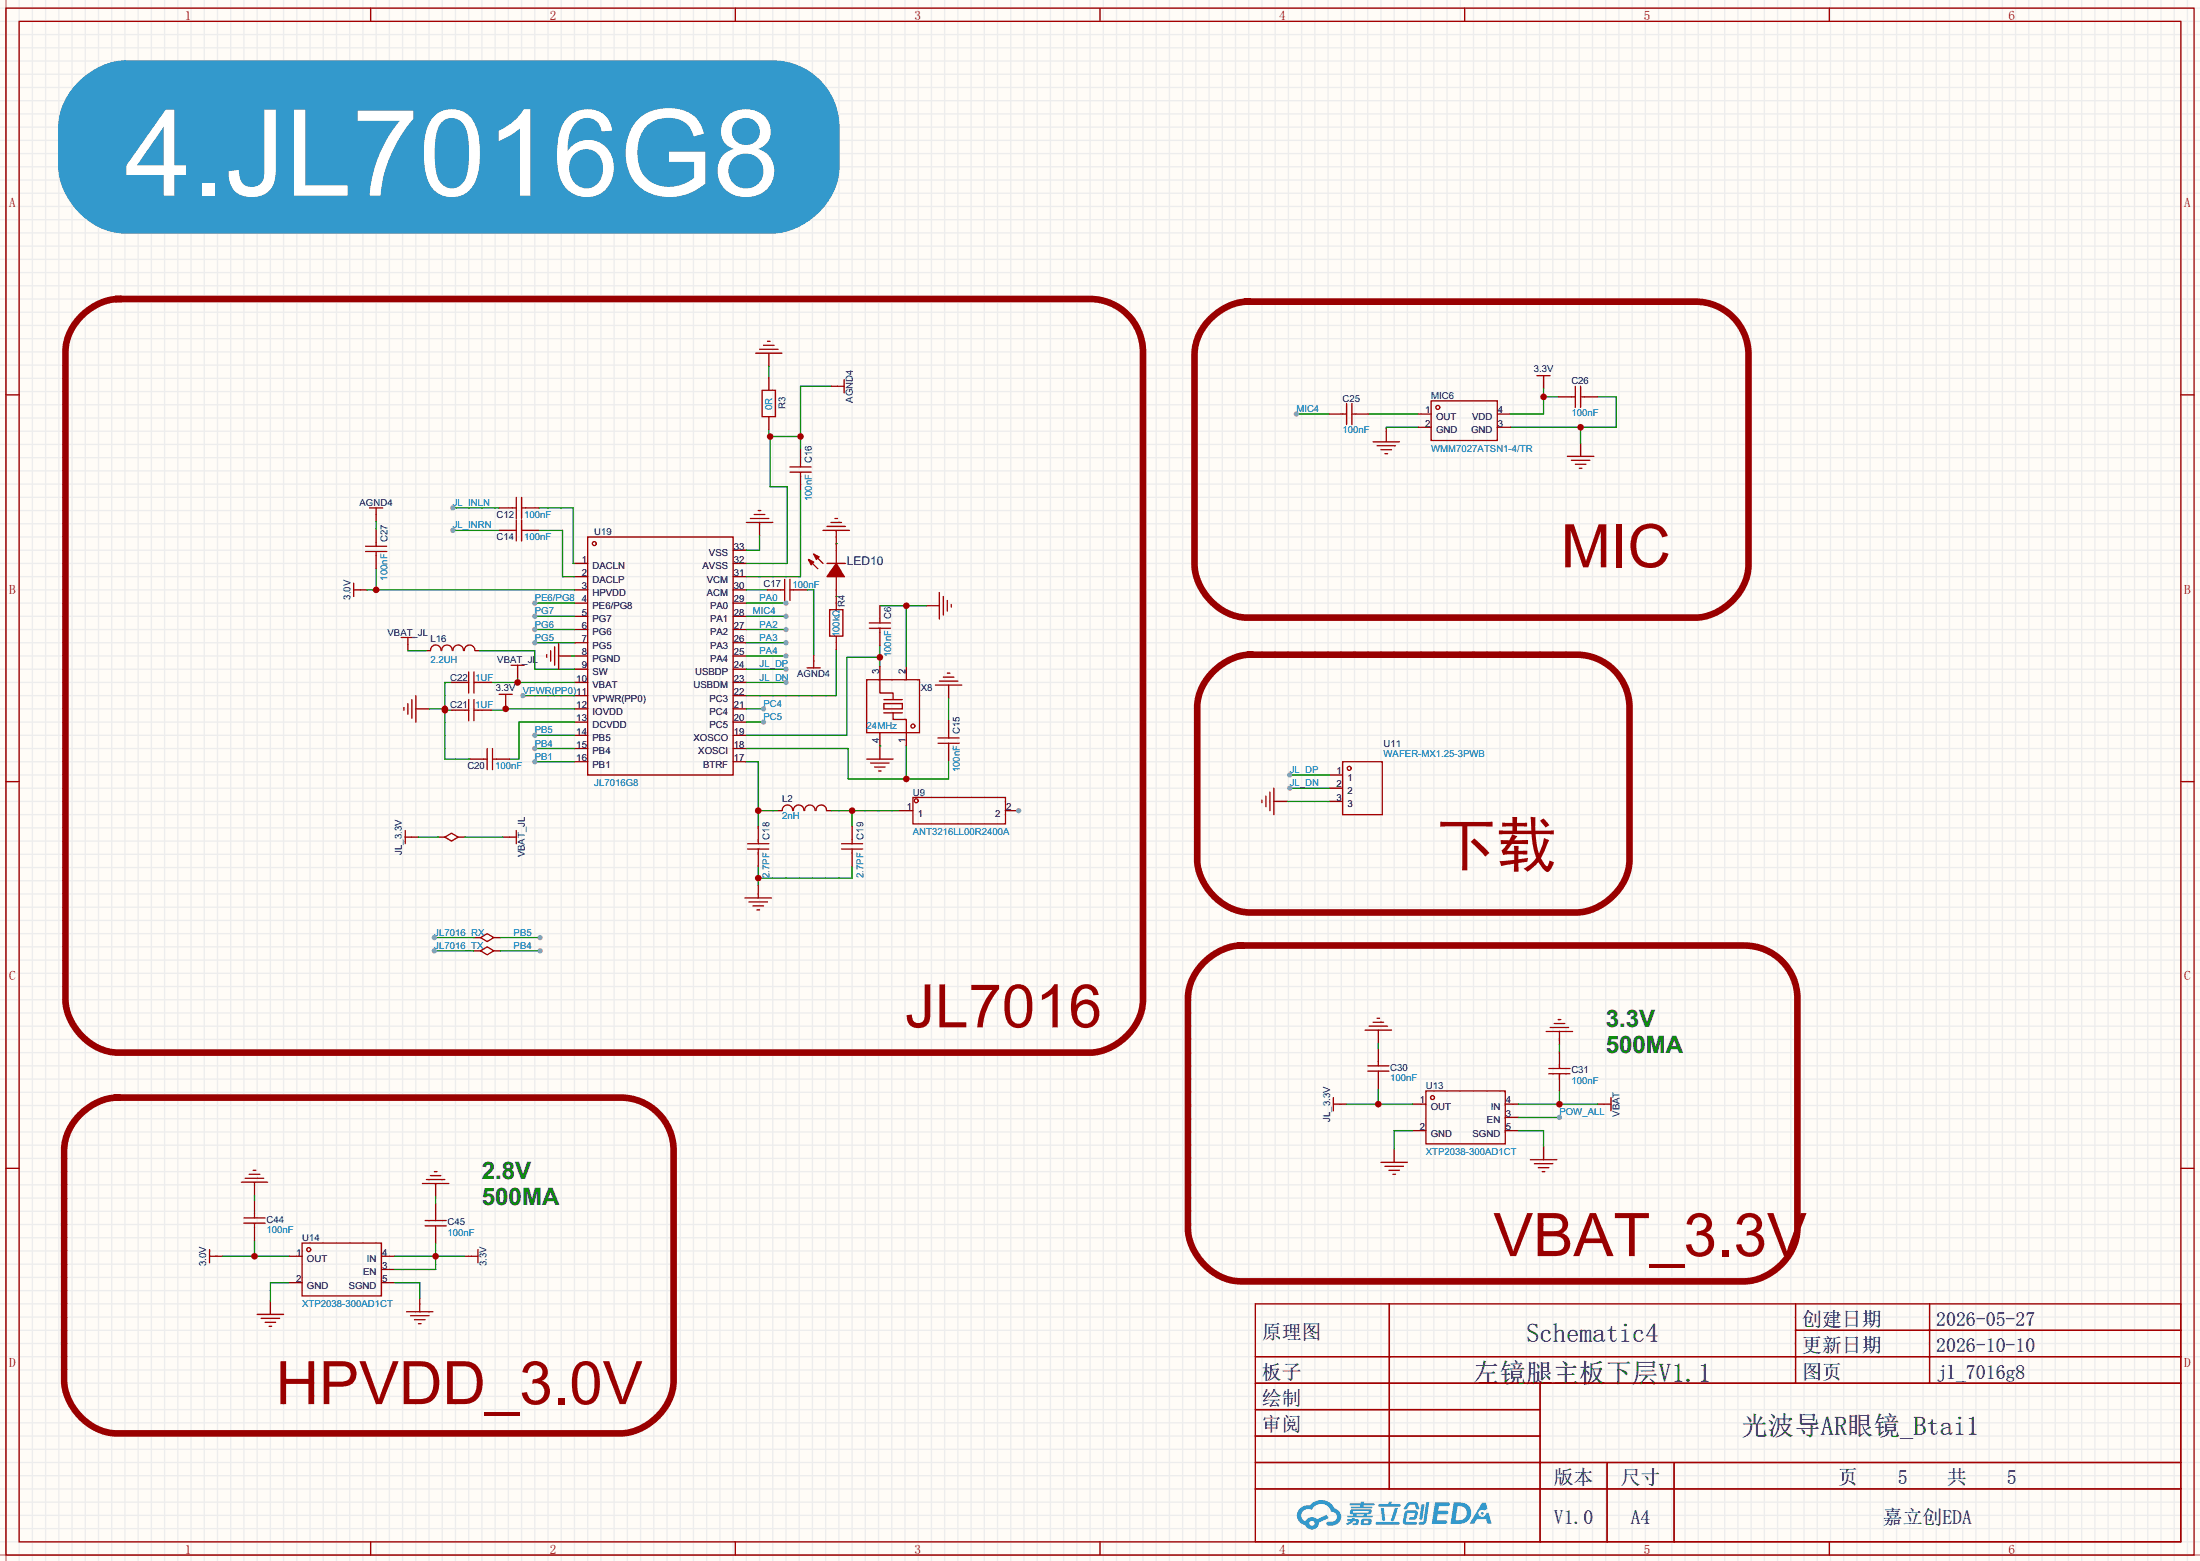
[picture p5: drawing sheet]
<svg xmlns="http://www.w3.org/2000/svg" width="423mm" height="300mm" viewBox="0 0 423 300" stroke-linecap="round" stroke-linejoin="round" font-family="sans-serif">
<path d="M0 0h422.7v299.9h-422.7z" fill="#fffcf7"/>
<g fill="none" stroke="#ededed" stroke-width=".25">
<path d="M0 1.6h422.7M0 4.1h422.7M0 6.6h422.7M0 9.2h422.7M0 11.7h422.7M0 14.3h422.7M0 16.8h422.7M0 19.3h422.7M1.1 0v299.9M3.7 0v299.9M6.2 0v299.9M8.8 0v299.9"/>
<path d="M11.3 0v299.9M13.8 0v299.9M16.4 0v299.9M18.9 0v299.9M21.5 0v299.9M24 0v299.9M26.5 0v299.9M29.1 0v299.9M31.6 0v299.9M34.2 0v299.9M36.7 0v299.9M39.2 0v299.9"/>
<path d="M41.8 0v299.9M44.3 0v299.9M46.9 0v299.9M49.4 0v299.9M51.9 0v299.9M54.5 0v299.9M57 0v299.9M59.6 0v299.9M62.1 0v299.9M64.6 0v299.9M67.2 0v299.9M69.7 0v299.9"/>
<path d="M72.3 0v299.9M74.8 0v299.9M77.3 0v299.9M79.9 0v299.9M82.4 0v299.9M85 0v299.9M87.5 0v299.9M90 0v299.9M92.6 0v299.9M95.1 0v299.9M97.7 0v299.9M100.2 0v299.9"/>
<path d="M102.7 0v299.9M105.3 0v299.9M107.8 0v299.9M110.4 0v299.9M112.9 0v299.9M115.4 0v299.9M118 0v299.9M120.5 0v299.9M123.1 0v299.9M125.6 0v299.9M128.1 0v299.9M130.7 0v299.9"/>
<path d="M133.2 0v299.9M135.8 0v299.9M138.3 0v299.9M140.8 0v299.9M143.4 0v299.9M145.9 0v299.9M148.5 0v299.9M151 0v299.9M153.5 0v299.9M156.1 0v299.9M158.6 0v299.9M161.2 0v299.9"/>
<path d="M163.7 0v299.9M166.2 0v299.9M168.8 0v299.9M171.3 0v299.9M173.9 0v299.9M176.4 0v299.9M178.9 0v299.9M181.5 0v299.9M184 0v299.9M186.6 0v299.9M189.1 0v299.9M191.6 0v299.9"/>
<path d="M194.2 0v299.9M196.7 0v299.9M199.3 0v299.9M201.8 0v299.9M204.3 0v299.9M206.9 0v299.9M209.4 0v299.9M212 0v299.9M214.5 0v299.9M217 0v299.9M219.6 0v299.9M222.1 0v299.9"/>
<path d="M224.7 0v299.9M227.2 0v299.9M229.7 0v299.9M232.3 0v299.9M234.8 0v299.9M237.4 0v299.9M239.9 0v299.9M242.4 0v299.9M245 0v299.9M247.5 0v299.9M250.1 0v299.9M252.6 0v299.9"/>
<path d="M255.1 0v299.9M257.7 0v299.9M260.2 0v299.9M262.8 0v299.9M265.3 0v299.9M267.8 0v299.9M270.4 0v299.9M272.9 0v299.9M275.5 0v299.9M278 0v299.9M280.5 0v299.9M283.1 0v299.9"/>
<path d="M285.6 0v299.9M288.2 0v299.9M290.7 0v299.9M293.2 0v299.9M295.8 0v299.9M298.3 0v299.9M300.9 0v299.9M303.4 0v299.9M305.9 0v299.9M308.5 0v299.9M311 0v299.9M313.6 0v299.9"/>
<path d="M316.1 0v299.9M318.6 0v299.9M321.2 0v299.9M323.7 0v299.9M326.3 0v299.9M328.8 0v299.9M331.3 0v299.9M333.9 0v299.9M336.4 0v299.9M339 0v299.9M341.5 0v299.9M344 0v299.9"/>
<path d="M346.6 0v299.9M349.1 0v299.9M351.7 0v299.9M354.2 0v299.9M356.7 0v299.9M359.3 0v299.9M361.8 0v299.9M364.4 0v299.9M366.9 0v299.9M369.4 0v299.9M372 0v299.9M374.5 0v299.9"/>
<path d="M377.1 0v299.9M379.6 0v299.9M382.1 0v299.9M384.7 0v299.9M387.2 0v299.9M389.8 0v299.9M392.3 0v299.9M394.8 0v299.9M397.4 0v299.9M399.9 0v299.9M402.5 0v299.9M405 0v299.9"/>
<path d="M407.5 0v299.9M410.1 0v299.9M412.6 0v299.9M415.2 0v299.9M417.7 0v299.9M420.2 0v299.9M0 21.9h422.7M0 24.4h422.7M0 27h422.7M0 29.5h422.7M0 32h422.7M0 34.6h422.7"/>
<path d="M0 37.1h422.7M0 39.7h422.7M0 42.2h422.7M0 44.7h422.7M0 47.3h422.7M0 49.8h422.7M0 52.4h422.7M0 54.9h422.7M0 57.4h422.7M0 60h422.7M0 62.5h422.7M0 65.1h422.7"/>
<path d="M0 67.6h422.7M0 70.1h422.7M0 72.7h422.7M0 75.2h422.7M0 77.8h422.7M0 80.3h422.7M0 82.8h422.7M0 85.4h422.7M0 87.9h422.7M0 90.5h422.7M0 93h422.7M0 95.5h422.7"/>
<path d="M0 98.1h422.7M0 100.6h422.7M0 103.2h422.7M0 105.7h422.7M0 108.2h422.7M0 110.8h422.7M0 113.3h422.7M0 115.9h422.7M0 118.4h422.7M0 120.9h422.7M0 123.5h422.7M0 126h422.7"/>
<path d="M0 128.6h422.7M0 131.1h422.7M0 133.6h422.7M0 136.2h422.7M0 138.7h422.7M0 141.3h422.7M0 143.8h422.7M0 146.3h422.7M0 148.9h422.7M0 151.4h422.7M0 154h422.7M0 156.5h422.7"/>
<path d="M0 159h422.7M0 161.6h422.7M0 164.1h422.7M0 166.7h422.7M0 169.2h422.7M0 171.7h422.7M0 174.3h422.7M0 176.8h422.7M0 179.4h422.7M0 181.9h422.7M0 184.4h422.7M0 187h422.7"/>
<path d="M0 189.5h422.7M0 192.1h422.7M0 194.6h422.7M0 197.1h422.7M0 199.7h422.7M0 202.2h422.7M0 204.8h422.7M0 207.3h422.7M0 209.8h422.7M0 212.4h422.7M0 214.9h422.7M0 217.5h422.7"/>
<path d="M0 220h422.7M0 222.5h422.7M0 225.1h422.7M0 227.6h422.7M0 230.2h422.7M0 232.7h422.7M0 235.2h422.7M0 237.8h422.7M0 240.3h422.7M0 242.9h422.7M0 245.4h422.7M0 247.9h422.7"/>
<path d="M0 250.5h422.7M0 253h422.7M0 255.6h422.7M0 258.1h422.7M0 260.6h422.7M0 263.2h422.7M0 265.7h422.7M0 268.3h422.7M0 270.8h422.7M0 273.3h422.7M0 275.9h422.7M0 278.4h422.7"/>
<path d="M0 281h422.7M0 283.5h422.7M0 286h422.7M0 288.6h422.7M0 291.1h422.7M0 293.7h422.7M0 296.2h422.7M0 298.7h422.7"/>
</g>
<path d="M1.1 0v299.9M0 298.7h422.7" fill="none" stroke="#999" stroke-width=".25"/>
<g fill="none" stroke="#a10000" stroke-width=".25">
<path d="M1.1 1.6h420.4v297.1h-420.4zM3.7 4.1h415.3v292.1h-415.3zM71.2 1.6v2.5M141.3 1.6v2.5M211.3 1.6v2.5M281.4 1.6v2.5M351.5 1.6v2.5M1.1 75.9h2.6M419 75.9h2.5M1.1 150.2h2.6M419 150.2h2.5M1.1 224.4h2.6"/>
<path d="M419 224.4h2.5M241.2 250.5h177.8v45.7h-177.8zM266.9 250.5v35.5M345 250.5v15.2M345 255.6h74M370.7 250.5v15.2M241.2 260.6h177.8M241.2 265.7h177.8M241.2 270.8h54.7M241.2 275.9h54.7M295.9 265.7v30.5M71.2 296.2v2.5"/>
<path d="M141.3 296.2v2.5M211.3 296.2v2.5M241.2 281h177.8M241.2 286h177.8M281.4 296.2v2.5M308.8 281v15.2M321.6 281v15.2M351.5 296.2v2.5"/>
</g>
<g fill="#5487ff">
<path d="M275.7 288.6h1.6a1.34 1.34 0 0 1 1.2 .2 .37 .37 0 0 1-.3 .6h-1.7l-.2 .8h1.6a.37 .37 0 0 1 .4 .4 .37 .37 0 0 1-.4 .3h-1.7l-.2 1.1h1.4a.48 .48 0 0 1 .6 .4v.2l-.3 .2h-2.6z"/>
<path d="M284.7 288.7h.7l.4 1.2-.6 .3a.72 .72 0 0 0-1.1 .2 .72 .72 0 0 0 .3 1 .72 .72 0 0 0 1-.4l.1-.2 .5-.2 .6 2.1h-.8l-.3-.8h-1.8l-.5 .8h-.9z"/>
<path d="M273.1 289h.6l-.4 2.7a.31 .31 0 0 1-.3 .3 .31 .31 0 0 1-.3-.3z"/>
<path d="M274 288.6h.6l-.5 3.7a.97 .97 0 0 1-1.6 .5l.2-.4h.6l.2-.2z"/>
<path d="M270.3 288.8l.5-.2h1.2l.4 .4 .3 .8-.6 .2-.3-.9h-.8l-.2 .1-.6 .8-.5-.1z"/>
<path d="M269.9 290.4l.5-.3h1.4a.69 .69 0 0 1 .6 .5 .69 .69 0 0 1-.1 .7 .74 .74 0 0 1-.8 .7h-.6a.27 .27 0 0 1-.2-.3 .27 .27 0 0 1 .3-.3h.6l.2-.7h-1.4l-.3 1.6 1.9 .1a.28 .28 0 0 1 .2 .3 .28 .28 0 0 1-.3 .2h-1.9l-.4-.3-.1-.4z"/>
<path d="M264.3 292.4h4.3a.28 .28 0 0 1 .3 .3 .28 .28 0 0 1-.3 .2h-4.2l-.1-.1z"/>
<path d="M268 289.7h.6l-.8 2.4a.3 .3 0 0 1-.4 .2 .3 .3 0 0 1-.2-.3z"/>
<path d="M265.3 289.7h.6l.2 2.2-.2 .3-.4-.2z"/>
<path d="M264.8 288.9h1.9l.2-.5h.5l-.1 .5h1.5a.27 .27 0 0 1 .3 .3 .27 .27 0 0 1-.3 .3h-3.9l-.1-.2z"/>
<path d="M258.9 291.8h.7l.1-.1 .6-.1-.1 .2 .8 .1 .1 .3-.2 .6-1.1 .2v-.4l.7-.1v-.2l-.5-.1-.5 .5-.8 .3-.1-.4 .8-.3h-.6z"/>
<path d="M259.3 288.8h2.1l.1-.3h.6l-.1 .3h1.9l.2 .2-.2 .2h-1.9l-.1 .2h1.6l.2 .2-.2 .2h-3.9l-.1-.4h1.8v-.2h-1.9l-.1-.1z"/>
<path d="M279.3 288.6l-.6 4.2h1.4a2.14 2.14 0 0 0 2.6-2.2 2.14 2.14 0 0 0-2.7-2zM280 289.3a1.37 1.37 0 0 1 1.8 1.2 1.37 1.37 0 0 1-1.5 1.5h-.7z"/>
<path d="M259.4 290.1l-.1 .7 .6 .1 .1 .2h-1.2l.1 .4h4.6l.2-.1-.2-.3h-.9l.1-.2a.6 .6 0 0 0 .7-.2 .6 .6 0 0 0 0-.7l-3.6-.1zM260 290.3l2.9 .1-.1 .2h-2.8zM260.6 290.9h1.4l-.1 .2h-1.2z"/>
<path d="M261.6 291.9a.9 .9 0 0 0-.1 1 2.48 2.48 0 0 0 1.9-.1 .84 .84 0 0 0 0-1h-1.4zM262.1 292.2l.7-.1 .1 .4-.2 .1h-.7z"/>
<path d="M249.8 289.7a1.91 1.91 0 0 0-.6 2 1.91 1.91 0 0 0 1.6 1.3 1.35 1.35 0 0 0 1.5 .9 1.35 1.35 0 0 0 1.1-1.4l1.9-.9-.5-.6-1.8 .9a1.41 1.41 0 0 0-2.2 .3 1.25 1.25 0 0 1-.6-1.7 1.25 1.25 0 0 1 1.8-.4 1.97 1.97 0 0 1 2-1.2 1.97 1.97 0 0 1 1.7 1.5 .96 .96 0 0 1 1.1 .9 .96 .96 0 0 1-.9 1h-.6a.39 .39 0 0 0-.5 .4 .39 .39 0 0 0 .4 .4 1.87 1.87 0 0 0 1.9-.5 1.87 1.87 0 0 0 .3-2.1l-.6-.6-.4-.1a2.86 2.86 0 0 0-4.8-.6h-.3a2.27 2.27 0 0 0-1.5 .5zM251.6 292.7a.49 .49 0 0 1 .9 0 .49 .49 0 0 1-.9 0z"/>
<circle cx="284.8" cy="290.7" r=".27"/>
</g>
<g fill="none" stroke="#a10000" stroke-width=".25">
<path d="M112.9 103.2h27.9v45.7h-27.9zM143.1 172.5h5.1M143.9 173.3h3.5M144.7 174h2M145.4 174.8h.5M273.9 209.6h15.3v10.1h-15.3zM58 238.8h15.3v10.2h-15.3z"/>
<circle cx="114.2" cy="104.4" r=".38"/>
<circle cx="275.2" cy="210.9" r=".38"/>
<circle cx="59.3" cy="240.1" r=".38"/>
</g>
<g fill="none" stroke="#870000" stroke-width=".25">
<path d="M110.4 108.2h2.5M110.4 110.8h2.5M110.4 113.3h2.5M110.4 115.9h2.5M110.4 118.4h2.5M140.8 108.2h2.6M140.8 110.8h2.6M140.8 113.3h2.6M140.8 115.9h2.6M140.8 118.4h2.6M140.8 105.7h2.6M110.4 120.9h2.5"/>
<path d="M110.4 123.5h2.5M110.4 126h2.5M110.4 128.6h2.5M110.4 131.1h2.5M110.4 133.6h2.5M110.4 136.2h2.5M110.4 138.7h2.5M140.8 120.9h2.6M140.8 123.5h2.6M140.8 126h2.6M140.8 128.6h2.6M140.8 131.1h2.6"/>
<path d="M140.8 133.6h2.6M140.8 136.2h2.6M140.8 138.7h2.6M110.4 141.3h2.5M110.4 143.8h2.5M110.4 146.3h2.5M140.8 141.3h2.6M140.8 143.8h2.6M140.8 146.3h2.6M145.7 170v2.5M271.4 212.1h2.5M271.4 217.2h2.5"/>
<path d="M289.2 212.1h2.5M289.2 217.2h2.5M289.2 214.7h2.5M55.5 241.3h2.5M55.5 246.4h2.5M73.3 241.3h2.5M73.3 246.4h2.5M73.3 243.9h2.5"/>
</g>
<path d="M143.4 146.3h2.3v12.5M145.7 155.7h3.8" fill="none" stroke="#008700" stroke-width=".25"/>
<circle cx="145.7" cy="155.7" r=".63" fill="#c00"/>
<path d="M145.7 166.4v3.6M163.7 166.4v2.3h-18" fill="none" stroke="#008700" stroke-width=".25"/>
<circle cx="145.7" cy="168.7" r=".63" fill="#c00"/>
<path d="M159.6 155.7h13.2M163.7 155.7v3.1" fill="none" stroke="#008700" stroke-width=".25"/>
<circle cx="163.7" cy="155.7" r=".63" fill="#c00"/>
<path d="M177.9 116.4h2.6M169 143.3v2.5" fill="none" stroke="#870000" stroke-width=".25"/>
<path d="M180.5 113.8v5.1M181.2 114.6v3.5M182 115.4v2M182.8 116.1v.5M166.5 145.8h5.1M167.3 146.6h3.5M168 147.4h2.1M168.8 148.1h.5" fill="none" stroke="#a10000" stroke-width=".25"/>
<path d="M143.4 143.8h19.5v5.8h19.3v-3.5M174.1 143.3v6.3" fill="none" stroke="#008700" stroke-width=".25"/>
<circle cx="174.1" cy="149.6" r=".63" fill="#c00"/>
<path d="M169 124v4.1M169 126.3h-6.3v15h-19.3" fill="none" stroke="#008700" stroke-width=".25"/>
<circle cx="169" cy="126.3" r=".63" fill="#c00"/>
<path d="M169 128.1v2.5M174.1 128.1v2.5M169 140.8v2.5M174.1 140.8v2.5" fill="none" stroke="#870000" stroke-width=".25"/>
<g fill="none" stroke="#a10000" stroke-width=".25">
<path d="M166.5 130.6h10.2v10.2h-10.2zM169 130.6v2.5h2.6v1.3M169.8 135.2h3.6v1h-3.6zM169.8 136.9h3.6M169.8 134.4h3.6M171.6 136.9v1.3h2.5v2.6"/>
<circle cx="175.4" cy="139.5" r=".38"/>
</g>
<path d="M169 116.4h8.9M174.1 116.4v11.7M169 143.3h.1" fill="none" stroke="#008700" stroke-width=".25"/>
<circle cx="174.1" cy="116.4" r=".63" fill="#c00"/>
<path d="M79.9 136.2h2.5M97.2 134.7v1.2M99.4 129.1v1.2M96.6 160.8h1.3" fill="none" stroke="#870000" stroke-width=".25"/>
<path d="M77.6 135.9v.5M78.4 135.2v2M79.1 134.4v3.6M79.9 133.6v5.1M95.9 133.4h2.5M97.2 133.4v1.3M98.2 127.8h2.5M99.4 127.8v1.3M99.2 159.6v2.5M97.9 160.8h1.3" fill="none" stroke="#a10000" stroke-width=".25"/>
<path d="M97.2 135.9v.5h-2.8M97.2 136.2h13.2" fill="none" stroke="#008700" stroke-width=".25"/>
<circle cx="97.2" cy="136.2" r=".63" fill="#c00"/>
<path d="M82.4 136.2h3.1M85.5 136.4h1.2M86.7 131.1h-1.2v14.7h4.8" fill="none" stroke="#008700" stroke-width=".25"/>
<g fill="#c00">
<circle cx="85.5" cy="136.4" r=".63"/>
<circle cx="85.5" cy="136.2" r=".63"/>
</g>
<path d="M307 212.1h1.2M89.3 241.3h1.3" fill="none" stroke="#870000" stroke-width=".25"/>
<path d="M308.2 212.1h1.3M309.5 210.9v2.5M90.6 241.3h1.2M91.8 240.1v2.5" fill="none" stroke="#a10000" stroke-width=".25"/>
<path d="M94.4 131.1h16M99.4 130.3v.8" fill="none" stroke="#008700" stroke-width=".25"/>
<circle cx="99.4" cy="131.1" r=".63" fill="#c00"/>
<path d="M87 97.6h8.9M103.5 97.6h6.6v10.6h.3M103.5 101.9h4.6v8.9h2.3" fill="none" stroke="#008700" stroke-width=".25"/>
<circle cx="87" cy="97.6" r=".51" fill="#999"/>
<path d="M160.7 101.9v6.3M160.7 110.8v3.8" fill="none" stroke="#870000" stroke-width=".25"/>
<path d="M160.4 99.6h.5M158.1 101.9h5.1M158.9 101.1h3.5M158.9 108.2h3.5M159.6 100.4h2.1" fill="none" stroke="#a10000" stroke-width=".25"/>
<g fill="#f00" stroke="#a10000" stroke-width=".25">
<path d="M160.7 108.2l1.5 2.6h-3.3z"/>
<path d="M155.3 107.5l1 .5-.5 .5z"/>
<path d="M156.3 106.5l1.1 .5-.6 .5z"/>
</g>
<path d="M156.1 108.2l1 1.1M157.1 107.2l1 1" fill="none" stroke="#a10000" stroke-width=".25"/>
<path d="M160.7 104.4h.1M143.4 131.1h7.6M160.7 124.8v8.8h-17.3" fill="none" stroke="#008700" stroke-width=".25"/>
<circle cx="151" cy="131.1" r=".51" fill="#999"/>
<path d="M143.4 128.6h7.6" fill="none" stroke="#008700" stroke-width=".25"/>
<circle cx="151" cy="128.6" r=".51" fill="#999"/>
<path d="M102.7 141.3h7.7" fill="none" stroke="#008700" stroke-width=".25"/>
<circle cx="102.7" cy="141.3" r=".51" fill="#999"/>
<path d="M102.7 143.8h7.7" fill="none" stroke="#008700" stroke-width=".25"/>
<circle cx="102.7" cy="143.8" r=".51" fill="#999"/>
<path d="M78.4 123.7v1.3M81.9 125h.8M91.3 125h.8M107.3 126h2.6" fill="none" stroke="#870000" stroke-width=".25"/>
<path d="M77.1 122.5h2.5M78.4 122.5v1.2M82.7 125a1.01 1.01 0 0 1 1-1.1 1.01 1.01 0 0 1 1 1.1M84.9 125a1.01 1.01 0 0 1 1-1.1 1.01 1.01 0 0 1 1 1.1M87 125a1.01 1.01 0 0 1 1-1.1 1.01 1.01 0 0 1 1 1.1M89.2 125a1.01 1.01 0 0 1 1-1.1 1.01 1.01 0 0 1 1 1.1M105 125.8v.5M105.8 125v2M106.6 124.2v3.6M107.3 123.5v5.1" fill="none" stroke="#a10000" stroke-width=".25"/>
<path d="M159.6 74.2h-5.8v12.2M147.7 82.6v1.3h6.1M148 83.9v9.6h3.3v14.7h-7.9M78.4 125h3.5M92.1 125h10.6v3.6h7.7M109.9 126h.5" fill="none" stroke="#008700" stroke-width=".25"/>
<path d="M15.5 60.9a10.8 10.8 0 0 1 7.2-3.5h186.7a10.2 10.2 0 0 1 10.2 10.2v124.5a10.9 10.9 0 0 1-10.2 10.1h-186.7a10.9 10.9 0 0 1-10.1-10.1v-124.5a9.8 9.8 0 0 1 2.9-6.7zM232.4 61.4a10.8 10.8 0 0 1 7.2-3.4h86.2a10.2 10.2 0 0 1 10.1 10.1v40.4a10.9 10.9 0 0 1-10.1 10.2h-86.2a10.9 10.9 0 0 1-10.1-10.2v-40.4a9.8 9.8 0 0 1 2.9-6.7zM232.9 129.2a10.8 10.8 0 0 1 7.3-3.4h62.7a10.2 10.2 0 0 1 10.2 10.1v29.2a10.9 10.9 0 0 1-10.2 10.2h-62.7a10.9 10.9 0 0 1-10.2-10.2v-29.2a9.8 9.8 0 0 1 2.9-6.7zM231.1 185.1a10.8 10.8 0 0 1 7.3-3.5h96.8a10.2 10.2 0 0 1 10.1 10.2v44.2a10.9 10.9 0 0 1-10.1 10.2h-96.8a10.9 10.9 0 0 1-10.2-10.2v-44.2a9.8 9.8 0 0 1 2.9-6.7zM15.2 214.3a10.8 10.8 0 0 1 7.3-3.4h96.8a10.2 10.2 0 0 1 10.1 10.1v44.2a10.9 10.9 0 0 1-10.1 10.2h-96.8a10.9 10.9 0 0 1-10.2-10.2v-44.2a9.8 9.8 0 0 1 2.9-6.7z" fill="none" stroke="#900" stroke-width="1.3"/>
<g fill="#c00">
<circle cx="153.8" cy="83.9" r=".63"/>
<circle cx="148" cy="83.9" r=".63"/>
</g>
<path d="M147.7 67.9v2.5M159.6 74.2h1.3M72.3 98.8v1.3M145.9 100.4v2.5M156.3 125.8v1.2" fill="none" stroke="#870000" stroke-width=".25"/>
<g fill="none" stroke="#a10000" stroke-width=".25">
<path d="M145.2 67.9h5M145.9 67.1h3.6M146.7 66.3h2M147.4 65.6h.6M160.9 74.2h1.3M162.2 72.9v2.6M71 97.6h2.5M72.3 97.6v1.2M144.1 99.6h3.6M144.9 98.8h2M145.7 98.1h.5M143.4 100.4h5.1"/>
<path d="M155.1 128.3h2.5M156.3 127v1.3"/>
</g>
<path d="M147.7 70.4v2M153.8 94v16.8h-10.4M143.4 113.3h4M145.9 102.9v2.8h-2.5M155.1 113.3h1.2v12.5M110.4 138.7h-10.7v7.1h-1.8M143.4 138.7h3.3" fill="none" stroke="#008700" stroke-width=".25"/>
<circle cx="146.7" cy="138.7" r=".51" fill="#999"/>
<path d="M143.4 136.2h3.3" fill="none" stroke="#008700" stroke-width=".25"/>
<circle cx="146.7" cy="136.2" r=".51" fill="#999"/>
<path d="M69.2 113.3h1.3M79.1 160.8h1.3M257.4 212.1h1.3M41.5 241.3h1.3" fill="none" stroke="#870000" stroke-width=".25"/>
<path d="M67.9 112.1v2.5M67.9 113.3h1.3M77.9 159.6v2.5M77.9 160.8h1.2M256.2 210.9v2.5M256.2 212.1h1.2M40.3 240.1v2.5M40.3 241.3h1.2" fill="none" stroke="#a10000" stroke-width=".25"/>
<path d="M70.5 113.3h39.9M72.3 109.3v4" fill="none" stroke="#008700" stroke-width=".25"/>
<circle cx="72.3" cy="113.3" r=".63" fill="#c00"/>
<path d="M87 101.9h8.9" fill="none" stroke="#008700" stroke-width=".25"/>
<circle cx="87" cy="101.9" r=".51" fill="#999"/>
<path d="M303.7 85.1v2.6" fill="none" stroke="#870000" stroke-width=".25"/>
<path d="M301.1 87.7h5.1M301.9 88.4h3.5M302.6 89.2h2.1M303.4 90h.5" fill="none" stroke="#a10000" stroke-width=".25"/>
<path d="M307 76.2h3.5v5.9h-20.3M303.7 82.1v3" fill="none" stroke="#008700" stroke-width=".25"/>
<circle cx="303.7" cy="82.1" r=".63" fill="#c00"/>
<path d="M272.4 79.5h2.6M287.7 79.5h2.5M296.5 73.4v1.3M266.3 82.3v2.6M272.4 82.1h2.6M287.7 82.1h2.5" fill="none" stroke="#870000" stroke-width=".25"/>
<g fill="none" stroke="#a10000" stroke-width=".25">
<path d="M275 77h12.7v7.6h-12.7zM295.3 72.2h2.5M296.5 72.2v1.2M263.8 84.9h5.1M264.5 85.6h3.6M265.3 86.4h2M266.1 87.2h.5"/>
<circle cx="276.2" cy="78.3" r=".38"/>
</g>
<path d="M272.4 82.1h-6.1v.2M143.4 118.4h7.6" fill="none" stroke="#008700" stroke-width=".25"/>
<circle cx="151" cy="118.4" r=".51" fill="#999"/>
<path d="M296.5 74.7v4.8h-6.3M296.5 76.2h2.8" fill="none" stroke="#008700" stroke-width=".25"/>
<circle cx="296.5" cy="76.2" r=".63" fill="#c00"/>
<path d="M249 79.5h6.4" fill="none" stroke="#008700" stroke-width=".25"/>
<circle cx="249" cy="79.5" r=".51" fill="#999"/>
<path d="M263 79.5h9.4M102.7 115.9h7.7" fill="none" stroke="#008700" stroke-width=".25"/>
<circle cx="102.7" cy="115.9" r=".51" fill="#999"/>
<path d="M102.7 118.4h7.7" fill="none" stroke="#008700" stroke-width=".25"/>
<circle cx="102.7" cy="118.4" r=".51" fill="#999"/>
<path d="M102.7 120.9h7.7" fill="none" stroke="#008700" stroke-width=".25"/>
<circle cx="102.7" cy="120.9" r=".51" fill="#999"/>
<path d="M102.7 123.5h7.7" fill="none" stroke="#008700" stroke-width=".25"/>
<circle cx="102.7" cy="123.5" r=".51" fill="#999"/>
<path d="M100.5 133.6h9.9" fill="none" stroke="#008700" stroke-width=".25"/>
<circle cx="100.5" cy="133.6" r=".51" fill="#999"/>
<path d="M102.7 146.3h7.7" fill="none" stroke="#008700" stroke-width=".25"/>
<circle cx="102.7" cy="146.3" r=".51" fill="#999"/>
<path d="M143.4 120.9h7.6" fill="none" stroke="#008700" stroke-width=".25"/>
<circle cx="151" cy="120.9" r=".51" fill="#999"/>
<path d="M143.4 123.5h7.6" fill="none" stroke="#008700" stroke-width=".25"/>
<circle cx="151" cy="123.5" r=".51" fill="#999"/>
<path d="M143.4 126h7.6" fill="none" stroke="#008700" stroke-width=".25"/>
<circle cx="151" cy="126" r=".51" fill="#999"/>
<path d="M182.2 131.6v2.6M267.8 220.8v2.5M296.5 220.3v2.5M51.9 250v2.5M80.6 249.5v2.5" fill="none" stroke="#870000" stroke-width=".25"/>
<g fill="none" stroke="#a10000" stroke-width=".25">
<path d="M179.7 131.6h5.1M180.5 130.8h3.5M181.2 130.1h2.1M182 129.3h.5M265.3 223.3h5.1M266.1 224.1h3.5M266.8 224.8h2.1M267.6 225.6h.5M294 222.8h5.1M294.8 223.6h3.5M295.5 224.3h2.1M296.3 225.1h.5"/>
<path d="M49.4 252.5h5.1M50.2 253.3h3.5M50.9 254h2.1M51.7 254.8h.5M78.1 252h5.1M78.9 252.8h3.5M79.6 253.5h2.1M80.4 254.3h.5"/>
</g>
<path d="M182.2 134.2v4.3M271.4 217.2h-3.6v3.6M291.7 217.2h4.8v3.1M83.7 238.8v5.1h-7.9M55.5 246.4h-3.6v3.6M75.8 246.4h4.8v3.1M75.8 241.3h13.5" fill="none" stroke="#008700" stroke-width=".25"/>
<circle cx="83.7" cy="241.3" r=".63" fill="#c00"/>
<path d="M291.7 214.7h7.9" fill="none" stroke="#008700" stroke-width=".25"/>
<circle cx="299.6" cy="214.7" r=".51" fill="#999"/>
<path d="M291.7 212.1h15.3M299.6 209.6v2.5" fill="none" stroke="#008700" stroke-width=".25"/>
<circle cx="299.6" cy="212.1" r=".63" fill="#c00"/>
<path d="M258.7 212.1h12.7M264.8 209.1v3" fill="none" stroke="#008700" stroke-width=".25"/>
<circle cx="264.8" cy="212.1" r=".63" fill="#c00"/>
<path d="M48.9 238.3v3M42.8 241.3h12.7" fill="none" stroke="#008700" stroke-width=".25"/>
<circle cx="48.9" cy="241.3" r=".63" fill="#c00"/>
<g fill="none" stroke="#a10000" stroke-width=".25">
<path d="M262.3 197.9h5M263 197.1h3.6M263.8 196.4h2M264.5 195.6h.5M297.1 198.2h5M297.8 197.4h3.6M298.6 196.6h2M299.3 195.9h.5M262.8 205.8h4M262.8 204.8h4M264.8 204v.8M264.8 205.8v.7"/>
<path d="M297.6 206.3h4M297.6 205.3h4M299.6 204.5v.8M299.6 206.3v.7M46.4 227.1h5M46.9 235h4M46.9 234h4M47.1 226.4h3.6M47.9 225.6h2M48.6 224.8h.5M48.9 233.2v.8M48.9 235v.8"/>
<path d="M81.2 227.4h5M81.7 235.5h4M81.7 234.5h4M81.9 226.6h3.6M82.7 225.8h2M83.4 225.1h.5M83.7 233.7v.8M83.7 235.5v.8"/>
</g>
<path d="M264.8 197.9v2.5M299.6 198.2v2.5M264.8 201.5v2.5M264.8 206.5v2.6M299.6 202v2.5M299.6 207v2.6M48.9 227.1v2.6M48.9 230.7v2.5M48.9 235.8v2.5M83.7 227.4v2.5M83.7 231.2v2.5M83.7 236.3v2.5" fill="none" stroke="#870000" stroke-width=".25"/>
<path d="M143.4 115.9h7.6M264.8 200.4v1.1M299.6 200.7v1.3M48.9 229.7v1M83.7 229.9v1.3" fill="none" stroke="#008700" stroke-width=".25"/>
<circle cx="151" cy="115.9" r=".51" fill="#999"/>
<path d="M15.5 15.4a13.2 13.2 0 0 1 8.5-3.7h124.5a12.7 12.7 0 0 1 12.7 12.7v7.6a13.5 13.5 0 0 1-9 12l-2.5 .7h-1.2h-124.5a13.5 13.5 0 0 1-12-8.9l-.6-2.5-.1-1.3v-7.6a12.3 12.3 0 0 1 4.2-9z" fill="#39c" stroke="#39c" stroke-width=".25"/>
<g fill="none" stroke="#a10000" stroke-width=".25">
<path d="M146.4 75h2.6v5h-2.6zM98.4 97.6h.8M99.2 95.5v4.1M99.2 99.9v4M100.2 95.5v4.1M100.2 99.9v4M100.2 97.6h.8M151.8 90.7h4M151.8 89.7h4M153.8 88.9v.8M153.8 90.7v.8M70.2 106h4.1"/>
<path d="M70.2 104.9h4.1M72.3 104.2v.7M72.3 106v.7M98.4 101.9h.8M100.2 101.9h.8M150 113.3h.7M150.7 111.3v4.1M151.8 111.3v4.1M151.8 113.3h.7M167 119.7h4.1M169 118.9v.8M89.3 131.1h.7"/>
<path d="M89.3 136.4h.7M90 129.1v4M90 134.4v4.1M91.1 129.1v4M91.1 134.4v4.1M91.1 131.1h.7M91.1 136.4h.7M167 120.7h4.1M169 120.7v.8M92.8 145.8h.8M93.6 143.8v4.1M94.6 143.8v4.1"/>
<path d="M94.6 145.8h.8M150.3 155.7a1.01 1.01 0 0 1 1-1.1 1.01 1.01 0 0 1 1 1.1M152.4 155.7a1.01 1.01 0 0 1 1-1.1 1.01 1.01 0 0 1 1 1.1M154.6 155.7a1.01 1.01 0 0 1 1-1.1 1.01 1.01 0 0 1 1 1.1M156.8 155.7a1.01 1.01 0 0 1 1-1.1 1.01 1.01 0 0 1 1 1.1M175.4 153.2h17.8v5.1h-17.8zM180.2 142.8h4.1M180.2 141.8h4.1M182.2 141v.8M182.2 142.8v.7M143.6 163.1h4.1M143.6 162.1h4.1"/>
<path d="M145.7 161.3v.8M145.7 163.1v.8M161.7 163.1h4M161.7 162.1h4M163.7 161.3v.8M163.7 163.1v.8"/>
<circle cx="176" cy="153.8" r=".38"/>
</g>
<g fill="none" stroke="#870000" stroke-width=".25">
<path d="M147.7 72.4v2.6M95.9 97.6h2.5M101 97.6h2.5M147.7 80v2.6M153.8 86.4v2.5M153.8 91.5v2.5M72.3 101.6v2.6M72.3 106.7v2.6M95.9 101.9h2.5M101 101.9h2.5M147.4 113.3h2.6M152.5 113.3h2.6"/>
<path d="M169 116.4v2.5M86.7 131.1h2.6M86.7 136.4h2.6M91.8 131.1h2.6M91.8 136.4h2.6M169 121.5v2.5M182.2 138.5v2.5M90.3 145.8h2.5M95.4 145.8h2.5M145.7 158.8v2.5M149.5 155.7h.7M158.9 155.7h.7"/>
<path d="M163.7 158.8v2.5M172.8 155.7h2.6M182.2 143.5v2.6M193.2 155.7h2.5M145.7 163.9v2.5M163.7 163.9v2.5"/>
</g>
<circle cx="195.7" cy="155.7" r=".51" fill="#999"/>
<g fill="none" stroke="#a10000" stroke-width=".25">
<path d="M257.9 79.5h.8M258.7 77.5v4.1M259.7 77.5v4.1M259.7 79.5h.8M301.9 76.2h.7M302.6 74.2v4.1M303.7 74.2v4.1M303.7 76.2h.7M159.4 117.1h2.5v5.1h-2.5zM257.9 146.3h7.7v10.2h-7.7zM92.3 180.1l1.3-.7 1.3 .7-1.3 .8z"/>
<circle cx="259.2" cy="147.6" r=".38"/>
</g>
<path d="M255.4 79.5h2.5M260.5 79.5h2.5M299.3 76.2h2.6M304.4 76.2h2.6M160.7 114.6v2.5M160.7 122.2v2.6M255.4 148.9h2.5M255.4 151.4h2.5M255.4 154h2.5M91.1 180.1h1.2M94.9 180.1h1.2" fill="none" stroke="#870000" stroke-width=".25"/>
<path d="M72.3 100.1v1.5M160.7 114.6h.1M83.4 180.1h7.7" fill="none" stroke="#008700" stroke-width=".25"/>
<circle cx="83.4" cy="180.1" r=".51" fill="#999"/>
<path d="M91.1 182.7h1.2M94.9 182.7h1.2" fill="none" stroke="#870000" stroke-width=".25"/>
<path d="M92.3 182.7l1.3-.8 1.3 .8-1.3 .7z" fill="none" stroke="#a10000" stroke-width=".25"/>
<path d="M83.4 182.7h7.7" fill="none" stroke="#008700" stroke-width=".25"/>
<circle cx="83.4" cy="182.7" r=".51" fill="#999"/>
<path d="M96.1 180.1h7.7" fill="none" stroke="#008700" stroke-width=".25"/>
<circle cx="103.8" cy="180.1" r=".51" fill="#999"/>
<path d="M96.1 182.7h7.7" fill="none" stroke="#008700" stroke-width=".25"/>
<circle cx="103.8" cy="182.7" r=".51" fill="#999"/>
<path d="M247.8 148.9h7.6" fill="none" stroke="#008700" stroke-width=".25"/>
<circle cx="247.8" cy="148.9" r=".51" fill="#999"/>
<path d="M247.8 151.4h7.6" fill="none" stroke="#008700" stroke-width=".25"/>
<circle cx="247.8" cy="151.4" r=".51" fill="#999"/>
<path d="M244.7 154h2.6M84.2 160.8h1.3M88 160.8h1.3" fill="none" stroke="#870000" stroke-width=".25"/>
<path d="M242.4 153.7v.5M243.2 152.9v2.1M244 152.2v3.5M244.7 151.4v5.1M85.5 160.8l1.2-.7 1.3 .7-1.3 .8z" fill="none" stroke="#a10000" stroke-width=".25"/>
<path d="M247.3 154h8.1M80.4 160.8h3.8M89.3 160.8h7.3" fill="none" stroke="#008700" stroke-width=".25"/>
<text font-size="23.1" fill="#fff" x="24" y="37.6">4.JL7016G8</text>
<g font-size="11.5" fill="#900">
<text x="299.8" y="109">MIC</text>
<text x="276" y="166.4">下载</text>
<text x="173.9" y="197.4">JL7016</text>
<text x="286.9" y="241.3">VBAT_3.3V</text>
<text x="53" y="269.8">HPVDD_3.0V</text>
</g>
<g font-size="5.1">
<text x="293.2" y="257.8">Schematic4</text>
<text x="283.1" y="265.5">左镜腿主板下层V1.1</text>
<text x="334.6" y="275.6">光</text>
<text x="339.6" y="275.6">波</text>
<text x="344.7" y="275.6">导</text>
<text x="349.8" y="275.6">A</text>
<text x="352.3" y="275.6">R</text>
<text x="354.9" y="275.6">眼</text>
<text x="360" y="275.6">镜</text>
<text x="365" y="275.6">_</text>
<text x="367.6" y="275.6">B</text>
<text x="370.1" y="275.6">t</text>
<text x="372.7" y="275.6">a</text>
<text x="375.2" y="275.6">i</text>
<text x="377.7" y="275.6">1</text>
</g>
<g font-size="4.6">
<text x="308.5" y="197.2">3.3V</text>
<text x="308.5" y="202.3">500MA</text>
<text x="92.6" y="226.4">2.8V</text>
<text x="92.6" y="231.5">500MA</text>
</g>
<g font-size="3.8">
<text x="242.4" y="257.2">原理图</text>
<text x="346.2" y="254.7">创建日期</text>
<text x="372" y="254.7">2026-05-27</text>
<text x="346.2" y="259.8">更新日期</text>
<text x="372" y="259.8">2026-10-10</text>
<text x="242.4" y="269.9">绘制</text>
<text x="242.4" y="264.8">板子</text>
<text x="346.2" y="264.8">图页</text>
<text x="372" y="264.8">jl_7016g8</text>
<text x="242.4" y="275">审阅</text>
<text x="298.5" y="285.2">版本</text>
<text x="311.4" y="285.2">尺寸</text>
<text x="353.2" y="285.2">页</text>
<text x="364.6" y="285.2">5</text>
<text x="374.1" y="285.2">共</text>
<text x="385.5" y="285.2">5</text>
<text x="298.5" y="292.8">V1.0</text>
<text x="313.3" y="292.8">A4</text>
<text x="361.7" y="292.8">嘉立创E</text>
<text x="375.1" y="292.8">DA</text>
</g>
<g font-size="2.5" fill="#a00000">
<text x="35.5" y="3.8">1</text>
<text x="105.6" y="3.8">2</text>
<text x="175.7" y="3.8">3</text>
<text x="245.7" y="3.8">4</text>
<text x="315.8" y="3.8">5</text>
<text x="385.8" y="3.8">6</text>
<text x="1.8" y="39.7">A</text>
<text x="419.6" y="39.7">A</text>
<text x="1.8" y="114">B</text>
<text x="419.6" y="114">B</text>
<text x="1.8" y="188.3">C</text>
<text x="419.6" y="188.3">C</text>
<text x="1.8" y="262.6">D</text>
<text x="419.6" y="262.6">D</text>
<text x="35.5" y="298.5">1</text>
<text x="105.6" y="298.5">2</text>
<text x="175.7" y="298.5">3</text>
<text x="245.7" y="298.5">4</text>
<text x="315.8" y="298.5">5</text>
<text x="385.8" y="298.5">6</text>
</g>
<text font-size="2.3" fill="#000080" x="162.7" y="108.5">LED10</text>
<g font-size="1.8" fill="#000080">
<text x="294.6" y="71.6">3.3V</text>
<text x="163.8" y="77.4" transform="rotate(-90 163.8 77.4)">AGND4</text>
<text x="257.9" y="77.1">C25</text>
<text x="275" y="76.6">MIC6</text>
<text x="301.9" y="73.8">C26</text>
<text x="150.9" y="78.5" transform="rotate(-90 150.9 78.5)">R3</text>
<text x="156" y="88.9" transform="rotate(-90 156 88.9)">C16</text>
<text x="69.1" y="97.2">AGND4</text>
<text x="95.4" y="99.5">C12</text>
<text x="74.4" y="104.2" transform="rotate(-90 74.4 104.2)">C27</text>
<text x="95.4" y="103.8">C14</text>
<text x="114.2" y="102.8">U19</text>
<text x="146.7" y="112.7">C17</text>
<text x="67.3" y="115.2" transform="rotate(-90 67.3 115.2)">3.0V</text>
<text x="162.3" y="116.6" transform="rotate(-90 162.3 116.6)">R4</text>
<text x="171.2" y="118.9" transform="rotate(-90 171.2 118.9)">C6</text>
<text x="74.5" y="122.1">VBAT_JL</text>
<text x="82.7" y="123.4">L16</text>
<text x="86.5" y="130.7">C22</text>
<text x="95.5" y="127.4">VBAT_JL</text>
<text x="153.2" y="130">AGND4</text>
<text x="86.5" y="136.1">C21</text>
<text x="95.3" y="132.8">3.3V</text>
<text x="176.9" y="132.8">X8</text>
<text x="184.4" y="141" transform="rotate(-90 184.4 141)">C15</text>
<text x="265.8" y="143.4">U11</text>
<text x="89.8" y="147.8">C20</text>
<text x="150.2" y="154.1">L2</text>
<text x="175.4" y="152.8">U9</text>
<text x="147.8" y="161.3" transform="rotate(-90 147.8 161.3)">C18</text>
<text x="165.9" y="161.3" transform="rotate(-90 165.9 161.3)">C19</text>
<text x="77.2" y="164.2" transform="rotate(-90 77.2 164.2)">JL_3.3V</text>
<text x="100.8" y="164.7" transform="rotate(-90 100.8 164.7)">VBAT_JL</text>
<text x="267.1" y="205.7">C30</text>
<text x="273.9" y="209.2">U13</text>
<text x="301.9" y="206.2">C31</text>
<text x="255.5" y="215.5" transform="rotate(-90 255.5 215.5)">JL_3.3V</text>
<text x="311.2" y="214.5" transform="rotate(-90 311.2 214.5)">VBAT</text>
<text x="51.2" y="234.9">C44</text>
<text x="58" y="238.4">U14</text>
<text x="86" y="235.4">C45</text>
<text x="39.6" y="243.2" transform="rotate(-90 39.6 243.2)">3.0V</text>
<text x="93.5" y="243.2" transform="rotate(-90 93.5 243.2)">3.3V</text>
</g>
<g font-size="1.8" fill="#00f">
<text x="148.3" y="78.8" transform="rotate(-90 148.3 78.8)">0R</text>
<text x="249" y="79.2">MIC4</text>
<text x="257.9" y="83.2">100nF</text>
<text x="301.9" y="79.9">100nF</text>
<text x="275" y="86.8">WMM7027ATSN1-4/TR</text>
<text x="87" y="97.2">JL_INLN</text>
<text x="87" y="101.5">JL_INRN</text>
<text x="100.7" y="99.5">100nF</text>
<text x="156" y="96.3" transform="rotate(-90 156 96.3)">100nF</text>
<text x="100.7" y="103.8">100nF</text>
<text x="74.4" y="111.5" transform="rotate(-90 74.4 111.5)">100nF</text>
<text x="152.3" y="113">100nF</text>
<text x="102.7" y="115.5">PE6/PG8</text>
<text x="102.7" y="118">PG7</text>
<text x="144.7" y="118">MIC4</text>
<text x="145.9" y="115.5">PA0</text>
<text x="102.7" y="120.6">PG6</text>
<text x="102.7" y="123.1">PG5</text>
<text x="145.9" y="120.6">PA2</text>
<text x="145.9" y="123.1">PA3</text>
<text x="145.9" y="125.7">PA4</text>
<text x="161.3" y="122.5" transform="rotate(-90 161.3 122.5)">100kΩ</text>
<text x="82.7" y="127.4">2.2UH</text>
<text x="91.3" y="130.7">1UF</text>
<text x="145.9" y="130.7">JL_DN</text>
<text x="145.9" y="128.2">JL_DP</text>
<text x="171.2" y="126.3" transform="rotate(-90 171.2 126.3)">100nF</text>
<text x="91.3" y="136.1">1UF</text>
<text x="100.5" y="133.3">VPWR(PP0)</text>
<text x="146.7" y="135.8">PC4</text>
<text x="102.7" y="140.9">PB5</text>
<text x="102.7" y="143.4">PB4</text>
<text x="146.7" y="138.4">PC5</text>
<text x="166.5" y="140.1">24MHz</text>
<text x="95.1" y="147.8">100nF</text>
<text x="102.7" y="146">PB1</text>
<text x="184.4" y="148.4" transform="rotate(-90 184.4 148.4)">100nF</text>
<text x="247.8" y="148.5">JL_DP</text>
<text x="265.8" y="145.5">WAFER-MX1.25-3PWB</text>
<text x="114.2" y="151.1">JL7016G8</text>
<text x="247.8" y="151.1">JL_DN</text>
<text x="150.2" y="157.4">2nH</text>
<text x="175.4" y="160.5">ANT3216LL00R2400A</text>
<text x="147.8" y="168.7" transform="rotate(-90 147.8 168.7)">2.7PF</text>
<text x="165.9" y="168.7" transform="rotate(-90 165.9 168.7)">2.7PF</text>
<text x="83.4" y="179.8">JL7016_RX</text>
<text x="98.7" y="179.8">PB5</text>
<text x="83.4" y="182.3">JL7016_TX</text>
<text x="98.7" y="182.3">PB4</text>
<text x="267.1" y="207.7">100nF</text>
<text x="301.9" y="208.2">100nF</text>
<text x="299.6" y="214.3">POW_ALL</text>
<text x="273.9" y="221.9">XTP2038-300AD1CT</text>
<text x="51.2" y="236.9">100nF</text>
<text x="86" y="237.4">100nF</text>
<text x="58" y="251.1">XTP2038-300AD1CT</text>
</g>
<g font-size="1.8">
<text x="273.8" y="81.9">2</text>
<text x="273.8" y="79.4">1</text>
<text x="275.9" y="83.2">GND</text>
<text x="275.9" y="80.7">OUT</text>
<text x="282.6" y="83.2">GND</text>
<text x="282.8" y="80.7">VDD</text>
<text x="287.8" y="79.4">4</text>
<text x="287.8" y="81.9">3</text>
<text x="136.2" y="106.8">VSS</text>
<text x="141" y="105.6">33</text>
<text x="111.7" y="108.1">1</text>
<text x="111.7" y="110.6">2</text>
<text x="111.7" y="113.2">3</text>
<text x="113.8" y="109.4">DACLN</text>
<text x="113.8" y="111.9">DACLP</text>
<text x="135" y="109.4">AVSS</text>
<text x="135.8" y="111.9">VCM</text>
<text x="141" y="113.2">30</text>
<text x="141" y="110.6">31</text>
<text x="141" y="108.1">32</text>
<text x="111.7" y="115.7">4</text>
<text x="111.7" y="118.3">5</text>
<text x="113.8" y="114.5">HPVDD</text>
<text x="113.8" y="117">PE6/PG8</text>
<text x="113.8" y="119.5">PG7</text>
<text x="135.8" y="114.5">ACM</text>
<text x="136.4" y="119.5">PA1</text>
<text x="136.4" y="117">PA0</text>
<text x="141" y="118.3">28</text>
<text x="141" y="115.7">29</text>
<text x="111.7" y="120.8">6</text>
<text x="111.7" y="123.3">7</text>
<text x="111.7" y="125.9">8</text>
<text x="113.8" y="122.1">PG6</text>
<text x="113.8" y="124.6">PG5</text>
<text x="136.4" y="124.6">PA3</text>
<text x="136.4" y="122.1">PA2</text>
<text x="141" y="125.9">25</text>
<text x="141" y="123.3">26</text>
<text x="141" y="120.8">27</text>
<text x="110.7" y="131">10</text>
<text x="111.7" y="128.4">9</text>
<text x="113.8" y="127.2">PGND</text>
<text x="113.8" y="129.7">SW</text>
<text x="133.5" y="129.7">USBDP</text>
<text x="136.4" y="127.2">PA4</text>
<text x="141" y="131">23</text>
<text x="141" y="128.4">24</text>
<text x="168.9" y="129.6" transform="rotate(-90 168.9 129.6)">3</text>
<text x="174" y="129.6" transform="rotate(-90 174 129.6)">2</text>
<text x="110.7" y="133.5">11</text>
<text x="110.7" y="136">12</text>
<text x="113.8" y="132.2">VBAT</text>
<text x="113.8" y="134.8">VPWR(PP0)</text>
<text x="113.8" y="137.3">IOVDD</text>
<text x="133.2" y="132.2">USBDM</text>
<text x="136.3" y="137.3">PC4</text>
<text x="136.3" y="134.8">PC3</text>
<text x="141" y="136">21</text>
<text x="141" y="133.5">22</text>
<text x="110.7" y="138.6">13</text>
<text x="110.7" y="141.1">14</text>
<text x="110.7" y="143.7">15</text>
<text x="113.8" y="139.9">DCVDD</text>
<text x="113.8" y="142.4">PB5</text>
<text x="133.2" y="142.4">XOSCO</text>
<text x="136.3" y="139.9">PC5</text>
<text x="141" y="143.7">18</text>
<text x="141" y="141.1">19</text>
<text x="141" y="138.6">20</text>
<text x="168.9" y="142.8" transform="rotate(-90 168.9 142.8)">4</text>
<text x="174" y="142.8" transform="rotate(-90 174 142.8)">1</text>
<text x="110.7" y="146.2">16</text>
<text x="113.8" y="144.9">PB4</text>
<text x="113.8" y="147.5">PB1</text>
<text x="134.2" y="144.9">XOSCI</text>
<text x="135.1" y="147.5">BTRF</text>
<text x="141" y="146.2">17</text>
<text x="256.8" y="148.7">1</text>
<text x="174.2" y="155.6">1</text>
<text x="193.3" y="155.6">2</text>
<text x="256.8" y="151.3">2</text>
<text x="256.8" y="153.8">3</text>
<text x="258.9" y="150">1</text>
<text x="258.9" y="152.6">2</text>
<text x="258.9" y="155.1">3</text>
<text x="176.3" y="156.9">1</text>
<text x="191.2" y="156.9">2</text>
<text x="272.8" y="212">1</text>
<text x="274.9" y="213.3">OUT</text>
<text x="285.7" y="215.8">EN</text>
<text x="286.4" y="213.3">IN</text>
<text x="289.3" y="214.5">3</text>
<text x="289.3" y="212">4</text>
<text x="272.8" y="217.1">2</text>
<text x="274.9" y="218.3">GND</text>
<text x="282.9" y="218.3">SGND</text>
<text x="289.3" y="217.1">5</text>
<text x="56.9" y="241.2">1</text>
<text x="59" y="242.5">OUT</text>
<text x="69.8" y="245">EN</text>
<text x="70.5" y="242.5">IN</text>
<text x="73.4" y="243.7">3</text>
<text x="73.4" y="241.2">4</text>
<text x="56.9" y="246.3">2</text>
<text x="59" y="247.6">GND</text>
<text x="67" y="247.6">SGND</text>
<text x="73.4" y="246.3">5</text>
</g>
</svg>
